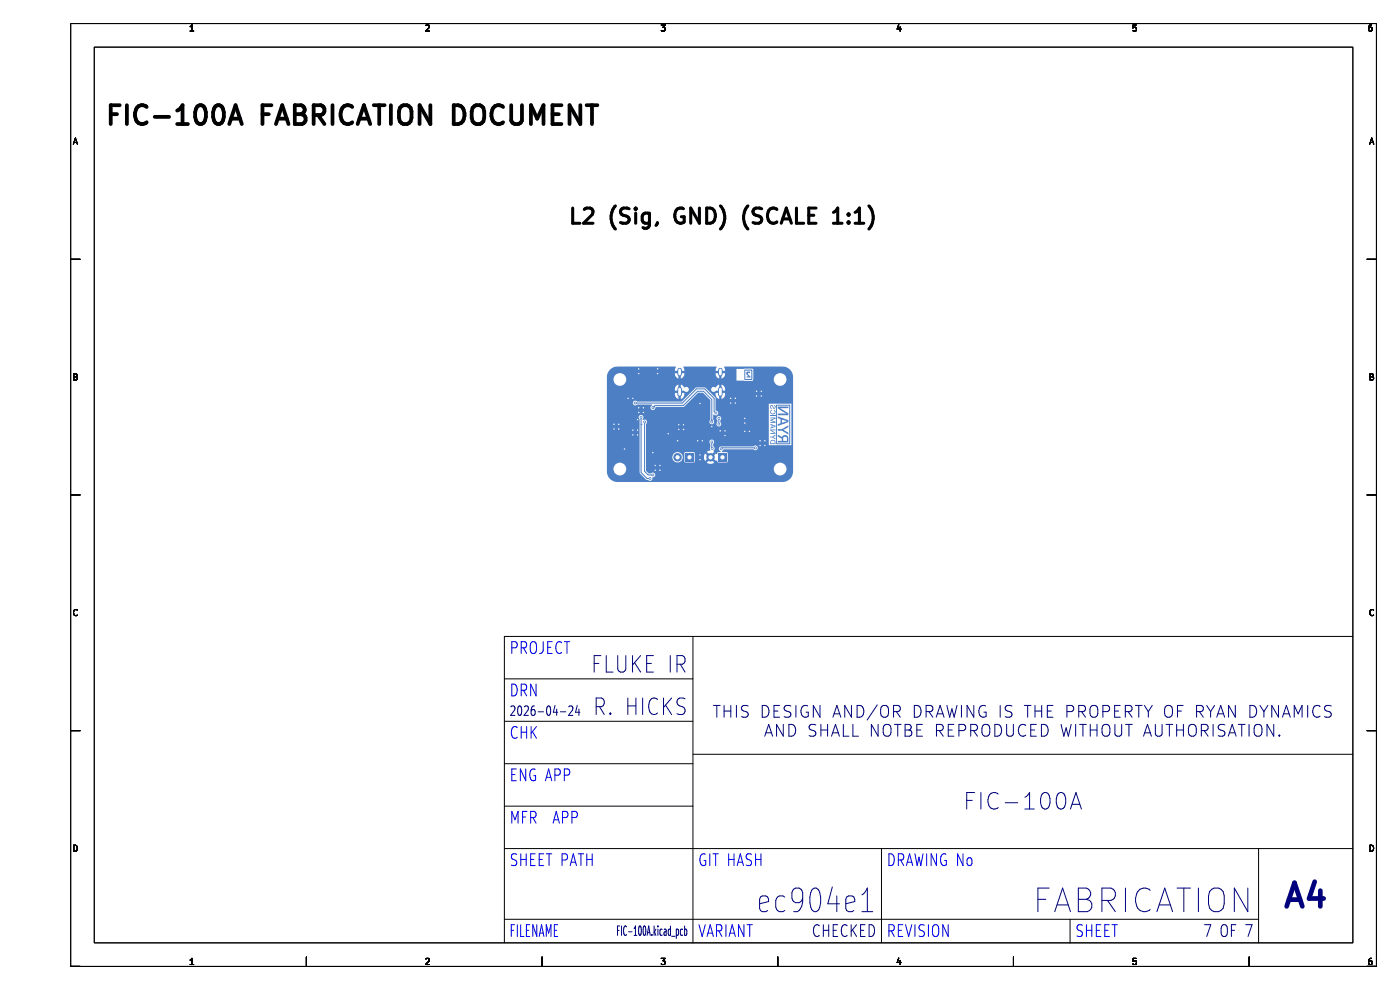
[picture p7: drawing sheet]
<svg xmlns="http://www.w3.org/2000/svg" width="297mm" height="210mm" viewBox="0 0 297 210" stroke-linecap="round" stroke-linejoin="round" font-family="sans-serif">
<g fill="#4d7fc4">
<path d="M163.4 91.1h1.1v.2h-.9l.9 .5v.2h-1.1v-.1h.9l-.9-.6z" fill-rule="evenodd"/>
<path d="M163.5 86h.4l.3 .5 .2-.2-.2-.4h.1l.2 .3v.4l-.4 .1-.4-.6-.2 .2 .2 .4h-.2l-.1-.4z" fill-rule="evenodd"/>
<path d="M165 92.2l.9 .5 .4-.4 .7 .1 .2 .5v1h-2.2v-.4h.9v-.4h.2v.4h.9l-.2-.8h-.4l-.3 .4h-.2l-.9-.5z" fill-rule="evenodd"/>
<path d="M163.4 89.9l1.1 .4v.2l-1.1 .4v-.2l1-.3-.6-.2v.4h-.1v-.4l-.3-.1z" fill-rule="evenodd"/>
<path d="M165 86.2h2.2v.4h-1.8l1.8 1.1v.4h-2.2v-.4l1.8 .1-1.8-1.2z" fill-rule="evenodd"/>
</g>
<path d="M164.7 86h2.8v8.1h-2.8z" fill="none" stroke="#4d7fc4" stroke-width=".21"/>
<g fill="#4d7fc4">
<path d="M163.5 93.4l.4-.1 .4 .1 .2 .8h-1.1v-.3h.1v.1h.9l-.1-.3-.2-.2h-.4l-.2 .4h-.1z" fill-rule="evenodd"/>
<path d="M165 91h.9l1.3-.8v.4l-1 .6 1 .6v.4l-1.3-.8h-.9z" fill-rule="evenodd"/>
<path d="M163.4 88.6h1.1v.2l-.9 .3 .9 .4v.2h-1.1v-.1h1l-1-.4v-.1l1-.4h-1z" fill-rule="evenodd"/>
<path d="M165 88.3l2.2 .8v.5l-2.2 .8v-.4l2-.6-1.1-.4v.7h-.3v-.8l-.6-.2z" fill-rule="evenodd"/>
<path d="M163.4 92.6h.4l.7-.4v.2l-.5 .3 .5 .3v.2l-.7-.4h-.4z" fill-rule="evenodd"/>
<path d="M163.4 88.1h1.1v.2h-1.1z" fill-rule="evenodd"/>
<path d="M163.5 87l.3-.1-.2 .6 .4 .2 .4-.2-.2-.6 .1 .1 .2 .3v.4l-.4 .2-.5-.1-.2-.3z" fill-rule="evenodd"/>
</g>
<path d="M159 79l-.3-.1-.2 .3 .6 .7h-.6" fill="none" stroke="#4d7fc4" stroke-width=".25"/>
<path d="M158 78.5h1.5v2h-1.5z" fill="none" stroke="#4d7fc4" stroke-width=".21"/>
<g fill="#4d7fc4">
<circle cx="165.5" cy="99.5" r="2.25"/>
<circle cx="131.5" cy="99.5" r="2.25"/>
<circle cx="131.5" cy="80.5" r="2.25"/>
</g>
<path d="M144.2 78.5v.8M152.8 78.5v.8M144.2 82.6v1.1M152.8 82.6v1.1" fill="none" stroke="#4d7fc4" stroke-width="1"/>
<g fill="#4d7fc4">
<circle cx="165.5" cy="80.5" r="2.25"/>
<circle cx="143.7" cy="97" r=".9"/>
<circle cx="150.7" cy="97" r=".9"/>
<circle cx="134.2" cy="92.3" r=".3"/>
<circle cx="160.5" cy="84" r=".3"/>
<circle cx="161.2" cy="93.5" r=".3"/>
<circle cx="135.5" cy="87.5" r=".3"/>
<circle cx="155" cy="84.5" r=".3"/>
<circle cx="139" cy="98.8" r=".3"/>
<circle cx="135.2" cy="91.3" r=".3"/>
<circle cx="161.5" cy="84" r=".3"/>
<circle cx="131.3" cy="90" r=".3"/>
<circle cx="153.8" cy="91.4" r=".3"/>
<circle cx="139" cy="99.7" r=".3"/>
<circle cx="145" cy="90.1" r=".3"/>
<circle cx="161.5" cy="83" r=".3"/>
<circle cx="159" cy="91.5" r=".3"/>
<circle cx="158" cy="89.8" r=".3"/>
<circle cx="135.5" cy="78.2" r=".3"/>
<circle cx="145" cy="91.1" r=".3"/>
<circle cx="162.3" cy="93.5" r=".3"/>
<circle cx="161.3" cy="94.5" r=".3"/>
<circle cx="134.2" cy="84.5" r=".3"/>
<circle cx="136.5" cy="87.5" r=".3"/>
<circle cx="156" cy="85.5" r=".3"/>
<circle cx="144" cy="90.1" r=".3"/>
<circle cx="140" cy="98.8" r=".3"/>
<circle cx="158" cy="91.5" r=".3"/>
<circle cx="130.2" cy="90" r=".3"/>
<circle cx="158" cy="88.7" r=".3"/>
<circle cx="149" cy="93.5" r=".3"/>
<circle cx="153.8" cy="92.4" r=".3"/>
<circle cx="135.5" cy="79.3" r=".3"/>
<circle cx="160.5" cy="83" r=".3"/>
<circle cx="132.5" cy="95.3" r=".3"/>
<circle cx="148.5" cy="96.5" r=".3"/>
<circle cx="133.2" cy="84.5" r=".3"/>
<circle cx="139.5" cy="78.2" r=".3"/>
<circle cx="136.5" cy="86.5" r=".3"/>
<circle cx="139.5" cy="79.3" r=".3"/>
<circle cx="135.5" cy="86.5" r=".3"/>
<circle cx="162.3" cy="94.5" r=".3"/>
<circle cx="135.2" cy="92.3" r=".3"/>
<circle cx="155" cy="85.5" r=".3"/>
<circle cx="131.2" cy="91" r=".3"/>
<circle cx="138.5" cy="96" r=".3"/>
<circle cx="143.8" cy="93.5" r=".3"/>
<circle cx="148.5" cy="97.5" r=".3"/>
<circle cx="134.3" cy="91.3" r=".3"/>
<circle cx="148" cy="93.5" r=".3"/>
<circle cx="148.5" cy="85.6" r=".3"/>
<circle cx="151" cy="90.5" r=".3"/>
<circle cx="144" cy="91.1" r=".3"/>
<circle cx="156" cy="84.5" r=".3"/>
<circle cx="135.2" cy="89" r=".3"/>
<circle cx="140" cy="99.7" r=".3"/>
<circle cx="130.2" cy="91" r=".3"/>
<circle cx="141.7" cy="92" r=".3"/>
<circle cx="152.8" cy="91.4" r=".3"/>
<circle cx="152.5" cy="90" r=".3"/>
<circle cx="152.5" cy="88.8" r=".3"/>
<circle cx="151" cy="93.7" r=".3"/>
<circle cx="151.1" cy="95.2" r=".3"/>
<circle cx="136" cy="88.5" r=".3"/>
<circle cx="137.9" cy="101.5" r=".3"/>
<circle cx="136.8" cy="89.5" r=".3"/>
<circle cx="138.5" cy="100.7" r=".3"/>
<circle cx="153" cy="95.2" r=".3"/>
<circle cx="160.2" cy="95" r=".3"/>
<circle cx="151.9" cy="87.6" r=".3"/>
<circle cx="134.8" cy="85.5" r=".3"/>
<circle cx="151" cy="89.5" r=".3"/>
<circle cx="138.5" cy="86.5" r=".3"/>
</g>
<g fill="#4d7fc4">
<path d="M145.4 96.1h1.8v1.8h-1.8z" fill-rule="evenodd"/>
<path d="M152.4 96.1h1.8v1.8h-1.8z" fill-rule="evenodd"/>
</g>
<path d="M134.8 85.5h10l3-3h1.7l2 2v2.8l.4 .3M136 90h.1M136 88.5v11.7l1.2 1.3h.7M136.7 89.5v10.5l.8 .7h1M138.5 86.5l.5-.5h6l3-3h1.2l1.8 1.7v4.8M151 93.7l.1 1.4M152.5 88.8v1.2M160.3 95h-7.1l-.2 .2" fill="none" stroke="#4d7fc4" stroke-width=".21"/>
<g fill="#4d7fc4">
<path d="M150.9 88.9h.2l.2 .5h-.6z" fill-rule="evenodd"/>
<path d="M138.3 86.2l.5-.2 .2 .2-.3 .5z" fill-rule="evenodd"/>
<path d="M129.5 78.3l.7-.4 .8-.1h12.3l.1 .1-.2 .8h.7v.5h-.7l.1 .6 .6 .5v-.8l.2 .1 .3-.1v.8a1.01 1.01 0 0 0 .8-1.1h-.7v-.5h.7l-.2-.8 .1-.1h6.8l.1 .1-.2 .8h.7v.5h-.7l.1 .6 .7 .5v-.8l.2 .1 .3-.1v.8a1.01 1.01 0 0 0 .7-1.1h-.7v-.5h.7v-.4h2.5v2.5h3.2h.3v-.3v-2.2h-6l-.2-.5h12.7a2.25 2.25 0 0 1 1.9 2.2v20.3a2.25 2.25 0 0 1-2.2 1.9h-35.3a2.25 2.25 0 0 1-1.9-2.2v-11.6h6.7l.2 .6v11.3l1.4 1.4 .4 .1a.55 .55 0 0 0 .7 .1 .55 .55 0 0 0 .2-.6 .53 .53 0 0 0 .6-.8 .53 .53 0 0 0-1-.1h-.4l-.5-.6-.1-2.9h5.6a1.1 1.1 0 0 0 1.6 1.1 1.1 1.1 0 0 0 .1-1.9h.9v1.8l.1 .2h2l.1-1.2h1.9l.3 .9 .7-.7 .3 .3-.7 .8a1.38 1.38 0 0 0 1.6 0l-.7-.8 .4-.3 .7 .7 .2-.1 .2 .4 2-.1 .1-2-1.2-.1v-.2l.4-.4h6.3a.51 .51 0 0 0 .7 0 .51 .51 0 0 0-.1-.7 .51 .51 0 0 0-.7 .1h-6.7a.56 .56 0 0 0-.6 .4 .56 .56 0 0 0 .4 .7l-.6 .1-.1 .4-.3-.1-.7 .7-.4-.3 .7-.8-.1-.2a.58 .58 0 0 0-.1-1v-.2h16.6v-8.8h-4.8v8.8h-11.8v-.3a.52 .52 0 0 0 0-.7 .52 .52 0 0 0-.8 .1 .52 .52 0 0 0 .2 .7v1.4l-.8 .2 .7 .8-.3 .3-.7-.7-.3 .7h-1.9l-.1-1h-1.9l-.2 .2h-.9a1.1 1.1 0 0 0-1.7 .8h-5.6v-6.9a.59 .59 0 0 0 .1-.8 .59 .59 0 0 0-.8-.2 .53 .53 0 0 0 0-.9 .53 .53 0 0 0-.8 .3h-6.7v-3h5.4v.2a.54 .54 0 0 0 .5 .4 .54 .54 0 0 0 .5-.2h3l.1 .2a.52 .52 0 0 0-.2 .7 .52 .52 0 0 0 .6 .3 .52 .52 0 0 0 .4-.6l6-.1 3-3h1l1.6 1.6v4l-.1 .3a.53 .53 0 0 0 .2 .7 .53 .53 0 0 0 .7-.2 .53 .53 0 0 0-.2-.7v-.3h.7l.2 .9a.52 .52 0 0 0 0 .8 .52 .52 0 0 0 .8-.1 .52 .52 0 0 0-.2-.8v-.3a.5 .5 0 0 0-.1-.9 .5 .5 0 0 0-.7 .4h-.7l.1-.8a.56 .56 0 0 0 .9 0 .56 .56 0 0 0-.5-.8v-2.7l-1.8-1.9h.9a.57 .57 0 0 0 .4 .6 .57 .57 0 0 0 .6-.2h.6v.5h-.7v.4a1 1 0 0 0 .8 .8v-.8l.2 .2 .3-.2v.8a1.06 1.06 0 0 0 .7-1.2h-.7v-.5h.7l-.1-.8-.4-.4-.2-.1v.8l-.2-.1-.3 .1v-.8l-.9 .6a.53 .53 0 0 0-.8 .3h-.9l-.5-.3h-1.9l-3 3h-9.5a.5 .5 0 0 0-.5-.2 .5 .5 0 0 0-.4 .4h-5.4v-2.9h14.4v.4h.7v.5h-.7v.4a1 1 0 0 0 .7 .8v-.8l.2 .2 .3-.2 .1 .8a1.07 1.07 0 0 0 .7-1.2h-.7v-.5h.6a.55 .55 0 0 0 .8 .1 .55 .55 0 0 0 .1-.8 .55 .55 0 0 0-.8 0l-.8-.6v.8l-.2-.1-.3 .1v-.8l-.5 .3-.2 .6h-14.4v-2.8l.2-.8z" fill-rule="evenodd"/>
</g>
<g fill="#fff">
<circle cx="134.2" cy="92.3" r=".15"/>
<circle cx="160.5" cy="84" r=".15"/>
<circle cx="161.2" cy="93.5" r=".15"/>
<circle cx="135.5" cy="87.5" r=".15"/>
<circle cx="155" cy="84.5" r=".15"/>
<circle cx="139" cy="98.8" r=".15"/>
<circle cx="135.3" cy="91.2" r=".15"/>
<circle cx="161.5" cy="84" r=".15"/>
<circle cx="131.2" cy="90" r=".15"/>
<circle cx="153.8" cy="91.4" r=".15"/>
<circle cx="139" cy="99.7" r=".15"/>
<circle cx="145" cy="90.1" r=".15"/>
<circle cx="161.5" cy="83" r=".15"/>
<circle cx="159" cy="91.5" r=".15"/>
<circle cx="158" cy="89.8" r=".15"/>
<circle cx="135.5" cy="78.2" r=".15"/>
<circle cx="145" cy="91.1" r=".15"/>
<circle cx="162.3" cy="93.5" r=".15"/>
<circle cx="161.2" cy="94.5" r=".15"/>
<circle cx="134.3" cy="84.5" r=".15"/>
<circle cx="136.5" cy="87.5" r=".15"/>
<circle cx="156" cy="85.5" r=".15"/>
<circle cx="144" cy="90.1" r=".15"/>
<circle cx="140" cy="98.8" r=".15"/>
<circle cx="158" cy="91.5" r=".15"/>
<circle cx="130.2" cy="90" r=".15"/>
<circle cx="158" cy="88.7" r=".15"/>
<circle cx="149" cy="93.5" r=".15"/>
<circle cx="153.8" cy="92.4" r=".15"/>
<circle cx="135.5" cy="79.2" r=".15"/>
<circle cx="160.5" cy="83" r=".15"/>
<circle cx="132.5" cy="95.3" r=".15"/>
<circle cx="148.5" cy="96.5" r=".15"/>
<circle cx="133.2" cy="84.5" r=".15"/>
<circle cx="139.5" cy="78.2" r=".15"/>
<circle cx="136.5" cy="86.5" r=".15"/>
<circle cx="139.5" cy="79.2" r=".15"/>
<circle cx="135.5" cy="86.5" r=".15"/>
<circle cx="162.3" cy="94.5" r=".15"/>
<circle cx="135.3" cy="92.3" r=".15"/>
<circle cx="155" cy="85.5" r=".15"/>
<circle cx="131.2" cy="91" r=".15"/>
<circle cx="138.5" cy="96" r=".15"/>
<circle cx="143.8" cy="93.5" r=".15"/>
<circle cx="148.5" cy="97.5" r=".15"/>
<circle cx="134.2" cy="91.2" r=".15"/>
<circle cx="148" cy="93.5" r=".15"/>
<circle cx="148.5" cy="85.6" r=".15"/>
<circle cx="151" cy="90.5" r=".15"/>
<circle cx="144" cy="91.1" r=".15"/>
<circle cx="156" cy="84.5" r=".15"/>
<circle cx="135.3" cy="89" r=".15"/>
<circle cx="140" cy="99.7" r=".15"/>
<circle cx="130.2" cy="91" r=".15"/>
<circle cx="141.7" cy="92" r=".15"/>
<circle cx="152.8" cy="91.4" r=".15"/>
<circle cx="152.5" cy="90" r=".15"/>
<circle cx="152.5" cy="88.8" r=".15"/>
<circle cx="151" cy="93.7" r=".15"/>
<circle cx="151.1" cy="95.2" r=".15"/>
<circle cx="136" cy="88.5" r=".15"/>
<circle cx="137.9" cy="101.5" r=".15"/>
<circle cx="136.7" cy="89.5" r=".15"/>
<circle cx="138.5" cy="100.7" r=".15"/>
<circle cx="153" cy="95.2" r=".15"/>
<circle cx="160.2" cy="95" r=".15"/>
<circle cx="151.9" cy="87.6" r=".15"/>
<circle cx="134.8" cy="85.5" r=".15"/>
<circle cx="151" cy="89.5" r=".15"/>
<circle cx="138.5" cy="86.5" r=".15"/>
<circle cx="165.5" cy="99.5" r="1.35"/>
<circle cx="131.5" cy="99.5" r="1.35"/>
<circle cx="131.5" cy="80.5" r="1.35"/>
<circle cx="151.4" cy="82.6" r=".33"/>
<circle cx="145.6" cy="82.6" r=".33"/>
</g>
<path d="M144.2 78.5v.8M152.8 78.5v.8M144.2 82.6v1.1M152.8 82.6v1.1" fill="none" stroke="#fff" stroke-width=".6"/>
<g fill="#fff">
<circle cx="165.5" cy="80.5" r="1.35"/>
<circle cx="146.3" cy="97" r=".45"/>
<circle cx="143.7" cy="97" r=".45"/>
<circle cx="153.3" cy="97" r=".45"/>
<circle cx="150.7" cy="97" r=".45"/>
</g>
<g fill="none" stroke="#000" stroke-width=".8">
<path d="M23.5 24.2h1.3M25.4 22.3h-1.9v4M26.9 22.3v4M31.1 22.7a1.49 1.49 0 0 0-1.7-.2 1.49 1.49 0 0 0-.8 1.5 1.7 1.7 0 0 0 .5 1.8 1.7 1.7 0 0 0 1.8 .3l.2-.2M32.8 24.8h3.1M37.6 26.3h2.3M37.6 23.5l.4-.2 .7-1v4M42 22.5a.95 .95 0 0 1 1.5 .6 3.1 3.1 0 0 1-.4 3 .95 .95 0 0 1-1.5-.5 3.1 3.1 0 0 1 .4-3.1zM45.8 22.5a.95 .95 0 0 1 1.5 .6 3.1 3.1 0 0 1-.4 3 .95 .95 0 0 1-1.5-.5 3.1 3.1 0 0 1 .4-3.1zM48.6 26.3l1.4-4 1.3 4M49 25.2h1.9M55.7 24.2h1.3"/>
<path d="M57.6 22.3h-1.9v4M58.5 26.3l1.4-4 1.3 4M58.9 25.2h1.9M62.5 24.2h1.4M62.5 22.3h1.4a.97 .97 0 0 1 .8 1 .97 .97 0 0 1-.8 .9 1.06 1.06 0 0 1 1 1 1.06 1.06 0 0 1-.8 1.1h-1.6zM66.5 24.4h1.6a1.09 1.09 0 0 0 .8-1 1.09 1.09 0 0 0-.8-1.1h-1.6v4M67.5 24.4l1.3 1.9M70.5 22.3v4M74.7 22.7a1.49 1.49 0 0 0-1.7-.2 1.49 1.49 0 0 0-.7 1.5 1.7 1.7 0 0 0 .4 1.8 1.7 1.7 0 0 0 1.8 .3l.2-.2M75.9 26.3l1.3-4 1.3 4M76.3 25.2h1.9M79.3 22.3h2.3"/>
<path d="M80.4 22.3v4M82.9 22.3v4M84.8 22.9a1.34 1.34 0 0 1 1.6-.6 1.34 1.34 0 0 1 .9 1.3v1.4a1.33 1.33 0 0 1-1.3 1.4 1.33 1.33 0 0 1-1.4-1.4v-1.4zM91.3 22.3v4l-2.3-4v4M96.3 22.3h.9a2.18 2.18 0 0 1 1 3.4l-.4 .4-.6 .2h-.9zM100.3 22.9a1.34 1.34 0 0 1 1.5-.6 1.34 1.34 0 0 1 .9 1.3v1.4a1.33 1.33 0 0 1-1.3 1.4 1.33 1.33 0 0 1-1.3-1.4v-1.4zM106.7 22.7a1.49 1.49 0 0 0-1.7-.2 1.49 1.49 0 0 0-.7 1.5 1.69 1.69 0 0 0 .4 1.8 1.69 1.69 0 0 0 1.8 .3l.2-.2M108.4 22.3v3.3l.4 .5 .4 .2h.8l.3-.2 .4-.5v-3.3M112.6 26.3v-4l1.4 2.9 1.3-2.9v4M117.2 24.2h1.3M119.1 22.3h-1.9v4h1.9M123.1 22.3v4l-2.3-4v4"/>
<path d="M124.4 22.3h2.3M125.6 22.3v4"/>
</g>
<g fill="none" stroke="#000" stroke-width=".65">
<path d="M121.5 44.1v3.3h1.5M124 44.4l.4-.3h.8a.88 .88 0 0 1 .4 1.4l-1.8 1.9h2M130.6 43.7a3.7 3.7 0 0 0 0 4.9M133.5 44.3l-1.3-.2a.78 .78 0 0 0-.6 .8 .78 .78 0 0 0 .6 .8 1.18 1.18 0 0 1 1.3 .7 .82 .82 0 0 1-.6 1l-1.3-.2M134.9 44.1v.3M134.9 45.2v2.2M134.9 44.1l-.2 .2 .2 .1M134.9 44.1l.1 .2-.1 .1M137.8 45.4l-.9-.2-.4 .2-.3 .4v.9l.3 .5 .4 .2 .9-.2M137.8 45.2v2.6a.88 .88 0 0 1-1.4 .5M139.5 47.2l-.3 .6M145 44.3a1.24 1.24 0 0 0-1.3 0 1.24 1.24 0 0 0-.5 1.2 1.37 1.37 0 0 0 .3 1.5 1.37 1.37 0 0 0 1.5 .2l.2-.1v-1.1h-.7"/>
<path d="M148.4 44.1v3.3l-1.9-3.3v3.3M149.9 44.1h.8a1.74 1.74 0 0 1 1.1 1.6 1.74 1.74 0 0 1-1.1 1.7h-.8zM152.8 43.7a3.7 3.7 0 0 1 0 4.9M158.7 43.7a3.7 3.7 0 0 0 0 4.9M161.6 44.3l-1.2-.2a.78 .78 0 0 0-.7 .8 .78 .78 0 0 0 .7 .8 1.18 1.18 0 0 1 1.2 .7 .82 .82 0 0 1-.6 1l-1.3-.2M164.8 44.4a1.2 1.2 0 0 0-1.4-.1 1.2 1.2 0 0 0-.6 1.2 1.37 1.37 0 0 0 .4 1.5 1.37 1.37 0 0 0 1.5 .2l.1-.1M165.7 47.4l1.1-3.3 1.1 3.3M166 46.4h1.6M169 44.1v3.3h1.5M171.6 45.7h1M173.1 44.1h-1.5v3.3h1.5M176.8 47.4h1.8"/>
<path d="M176.8 45.1l.3-.2 .6-.8v3.3M180 47.1l.2 .1-.2 .2M180 47.1l-.1 .1 .1 .2M180 45.4v.3M180 47.1v.3M180 45.4l.2 .1-.2 .2M180 45.4l-.1 .1 .1 .2M181.4 47.4h1.8M181.4 45.1l.6-.5 .3-.5v3.3M184.3 43.7a3.7 3.7 0 0 1 0 4.9"/>
</g>
<g fill="none" stroke="#000" stroke-width=".21">
<path d="M15 5h277v200h-277zM20 10h267v190h-267zM40.3 6.6h.8M40.3 5.7l.4-.4v1.3M90.3 5.4l.5-.1 .3 .4-.8 .9h.8M140.3 5.3h.8l-.4 .5 .3 .1v.6l-.2 .1-.5-.1M190.7 5.2l-.4 1h.9M191 5.7v.9M241 5.3h-.6l-.1 .6h.7v.6l-.2 .1-.5-.1M291 5.3l-.4 .1-.2 .2-.1 .7 .3 .3 .4-.1v-.6l-.4-.1-.3 .2M15.6 30.6l.4-1.3 .4 1.3M15.7 30.2h.6"/>
<path d="M290.6 30.6l.4-1.3 .4 1.3M290.7 30.2h.6M15 55h2M290 55h2M15.7 79.3h.4l.2 .2-.2 .4 .2 .1 .1 .3-.2 .3h-.5zM15.7 79.9h.4M290.7 79.3h.4l.2 .2-.2 .4 .2 .1 .1 .3-.2 .3h-.5zM290.7 79.9h.4M15 105h2M290 105h2M16.4 129.4a.58 .58 0 0 0-.8 .5 .58 .58 0 0 0 .8 .6M147 135v65"/>
<path d="M287 135h-180v65M291.4 129.4a.58 .58 0 0 0-.8 .5 .58 .58 0 0 0 .8 .6M15 155h2M107 153h40M107 144h40M290 155h2M15.7 179.3a.66 .66 0 0 1 .7 .6 .66 .66 0 0 1-.7 .7zM107 162h40M107 171h40M147 160h140M290.7 179.3a.66 .66 0 0 1 .7 .6 .66 .66 0 0 1-.7 .7zM107 180h180"/>
<path d="M107 195h160M187 180v20M227 195v5M267 180v20M15 205h2M40.3 203.7l.4-.4v1.3M40.3 204.6h.8M65 203v2M90.3 203.4l.5-.1 .3 .4-.8 .9h.8M115 203v2M140.3 203.3h.8l-.4 .5 .3 .1v.6l-.2 .1-.5-.1M165 203v2"/>
<path d="M190.7 203.2l-.4 1h.9M191 203.7v.9M215 203v2M241 203.3h-.6l-.1 .6h.7v.6l-.2 .1-.5-.1M265 203v2M290 205h2M291 203.3l-.4 .1-.2 .2-.1 .8 .3 .2 .4-.1v-.6l-.4-.1-.3 .2"/>
</g>
<g fill="none" stroke="#00007f" stroke-width=".21">
<path d="M127.5 139.1h-1.5v3.5M128.6 139.1v3.5h1.4M131 139.1v2.8l.3 .5 .3 .2h.6l.4-.4 .2-.3v-2.8M134.2 139.1v3.5M135.9 139.1l-1.7 2M138.6 139.1h-1.4v3.5h1.4M142.2 139.1v3.5M108.4 149.9l.2-.1h.4l.2 .1v.4l-.9 1.5h.9M110 149.8h.3a1.52 1.52 0 0 1 0 2h-.1a1.64 1.64 0 0 1-.2-2zM111.2 149.9l.3-.1h.3l.3 .5-.9 1.5h.9M113.4 149.8h-.4a1.92 1.92 0 0 0-.2 1.9h.6l.1-.8-.3-.4h-.2l-.3 .4M114.2 151h1.1"/>
<path d="M116.2 149.8h.3a1.52 1.52 0 0 1 0 2h-.2a1.64 1.64 0 0 1-.1-2zM117.7 149.7l-.3 1.4h.9M118.1 150.4v1.4M118.9 151h1.1M120.7 149.9l.2-.1h.3l.3 .5-.9 1.5h.9M122.5 149.7l-.4 1.4h.9M122.8 150.4v1.4M126 140.7h1M126.5 149.9h1.1a1 1 0 0 0 .6-.9 1 1 0 0 0-.6-.9h-1.1v3.5M127.2 149.9l1 1.7M129.5 151.2l.1 .2-.1 .2M129.5 151.2l-.2 .2 .2 .2"/>
<path d="M129.5 151.2v.4M133.2 148.1v3.5M133.2 149.7h1.7M134.6 140.6l1.3 2M134.9 148.1v3.5M136.3 148.1v3.5M137.2 140.7h1M139.5 148.4a.98 .98 0 0 0-1-.3 .98 .98 0 0 0-.7 .8 1.95 1.95 0 0 0 .8 2.7l.9-.4M140.8 148.1v3.5M141.2 149.6l1.3 2M142.5 148.1l-1.7 2M143.6 140.9h1.2a1 1 0 0 0 .6-.9 1 1 0 0 0-.6-.9h-1.2v3.5"/>
<path d="M144.3 140.9l1 1.7M145.3 148.2l-1.1-.1a.88 .88 0 0 0-.6 .8 .88 .88 0 0 0 .6 .8 1.07 1.07 0 0 1 1.1 1.2l-.3 .5-.2 .2-1.2-.2M151.3 149.6h1.5M152.1 149.6v2.5M153.6 149.6v2.5M153.6 150.8h1.4M155 149.6v2.5M156.2 149.6v2.5M158.7 149.8l-.9-.2a.61 .61 0 0 0-.5 .6 .61 .61 0 0 0 .5 .6 .91 .91 0 0 1 .9 .6 .64 .64 0 0 1-.4 .7l-1-.1M161.7 149.6a1.32 1.32 0 0 1 1.4 .9 1.32 1.32 0 0 1-.4 1.5l-1 .1zM162.2 156.2l.9-2.5 .8 2.5M162.5 155.5h1.2"/>
<path d="M164.2 150.8h.8M165.4 149.6h-1.2v2.5h1.2M166.2 153.7v2.5l-1.5-2.5v2.5M167.4 153.7a1.32 1.32 0 0 1 1.4 .8 1.32 1.32 0 0 1-.5 1.5l-.9 .2zM167.8 149.8l-1-.2a.61 .61 0 0 0-.5 .6 .61 .61 0 0 0 .5 .6 .92 .92 0 0 1 1 .6 .64 .64 0 0 1-.5 .7l-1-.1M168.8 149.6v2.5M171.3 149.8a1.03 1.03 0 0 0-1.1 .1 1.03 1.03 0 0 0-.3 1.2 .94 .94 0 0 0 .5 .9 .94 .94 0 0 0 1.1-.1v-.8h-.5M173.1 153.8l-1-.1a.61 .61 0 0 0-.5 .6 .61 .61 0 0 0 .5 .6 .92 .92 0 0 1 1 .6 .64 .64 0 0 1-.5 .7l-1-.2M174 149.6v2.5l-1.5-2.5v2.5M174.1 153.7v2.5M174.1 154.9h1.5M175.6 153.7v2.5"/>
<path d="M176.4 156.2l.8-2.5 .9 2.5M176.6 155.5h1.2M176.7 152.1l.8-2.5 .9 2.5M176.9 151.4h1.2M178.9 153.7v2.5h1.2M180.6 149.6v2.5l-1.4-2.5v2.5M180.9 153.7v2.5h1.2M181.8 149.6a1.32 1.32 0 0 1 1.4 .9 1.32 1.32 0 0 1-.4 1.5l-1 .1zM186.1 149.5l-2.1 3.2M186.3 153.7v2.5l-1.4-2.5v2.5M187.2 149.8a.83 .83 0 0 1 .9-.1 .83 .83 0 0 1 .4 .8v.8a.83 .83 0 0 1-.8 .9 .83 .83 0 0 1-.9-.9v-.8zM187.5 154a.84 .84 0 0 1 .9-.3 .84 .84 0 0 1 .6 .8v.8a.83 .83 0 0 1-.8 .9 .83 .83 0 0 1-.8-.9z"/>
<path d="M189.6 151h.9a.68 .68 0 0 0 .5-.7 .68 .68 0 0 0-.5-.7h-.9v2.5M189.7 153.7h1.5M190.2 151l.8 1.1M190.5 153.7v2.5M192 153.7h.8a.61 .61 0 0 1 .5 .6 .61 .61 0 0 1-.5 .6 .67 .67 0 0 1 .7 .6 .67 .67 0 0 1-.5 .7h-1zM192 154.9h.8M194 149.6a1.32 1.32 0 0 1 1.4 .9 1.32 1.32 0 0 1-.5 1.5l-.9 .1zM194.5 154.9h.8M195.7 153.7h-1.2v2.5h1.2M196.5 151h.9a.68 .68 0 0 0 .5-.7 .68 .68 0 0 0-.5-.7h-.9v2.5M197.1 151l.8 1.1M198.6 152.1l.8-2.5 .9 2.5"/>
<path d="M198.7 155h.9a.68 .68 0 0 0 .5-.7 .68 .68 0 0 0-.5-.6h-.9v2.5M198.8 151.4h1.2M199.3 155l.8 1.2M200.9 149.6l.6 2.5 .4-1.7 .5 1.7 .6-2.5M201.2 154.9h.8M202.4 153.7h-1.2v2.5h1.2M203.4 155h1a.68 .68 0 0 0 .5-.7 .68 .68 0 0 0-.5-.6h-1v2.5M204 149.6v2.5M205.9 155h1a.68 .68 0 0 0 .5-.7 .68 .68 0 0 0-.5-.6h-1v2.5M206.5 155l.9 1.2M206.6 149.6v2.5l-1.4-2.5v2.5M208.4 154a.84 .84 0 0 1 1-.3 .84 .84 0 0 1 .6 .8v.8a.83 .83 0 0 1-.9 .9 .83 .83 0 0 1-.8-.9z"/>
<path d="M209.1 149.8a1.03 1.03 0 0 0-1.2 .1 1.03 1.03 0 0 0-.2 1.2 .94 .94 0 0 0 .4 .9 .94 .94 0 0 0 1.1-.1v-.8h-.5M211 153.7a1.32 1.32 0 0 1 1.5 .8 1.32 1.32 0 0 1-.5 1.5l-1 .2zM212.2 149.6v2.5M213.6 153.7v2l.4 .5h.5l.5-.5v-2M214.7 149.8l-1-.2a.61 .61 0 0 0-.5 .6 .61 .61 0 0 0 .5 .6 .92 .92 0 0 1 1 .6 .64 .64 0 0 1-.5 .7l-.9-.1M217.3 149.6h1.4M217.6 153.9a1 1 0 0 0-1.2 0 1 1 0 0 0-.3 1.2 .94 .94 0 0 0 .4 1 .94 .94 0 0 0 1.1-.2M218 149.6v2.5M218.7 154.9h.8M219.6 150.8h1.4M219.6 149.6v2.5M219.9 153.7h-1.2v2.5h1.2"/>
<path d="M220.9 153.7a1.32 1.32 0 0 1 1.5 .8 1.32 1.32 0 0 1-.5 1.5l-1 .2zM221 149.6v2.5M222.2 150.8h.8M223.4 149.6h-1.2v2.5h1.2M225.1 153.7l.6 2.5 .5-1.8 .4 1.8 .6-2.5M226.3 151h1a.68 .68 0 0 0 .5-.7 .68 .68 0 0 0-.5-.7h-1v2.5M228.2 153.7v2.5M228.8 151h1a.68 .68 0 0 0 .5-.7 .68 .68 0 0 0-.5-.7h-1v2.5M229 153.7h1.5M229.4 151l.9 1.1M229.7 153.7v2.5M231.3 154.9h1.4"/>
<path d="M231.3 153.7v2.5M231.6 149.8a.83 .83 0 0 1 .9-.1 .83 .83 0 0 1 .4 .8v.8a.83 .83 0 0 1-.8 .9 .83 .83 0 0 1-.9-.9v-.8zM232.7 153.7v2.5M233.9 154a.84 .84 0 0 1 1-.3 .84 .84 0 0 1 .6 .8v.8a.83 .83 0 0 1-.9 .9 .83 .83 0 0 1-.8-.9zM234 151h.9a.68 .68 0 0 0 .5-.7 .68 .68 0 0 0-.5-.7h-.9v2.5M236.5 150.8h.8M236.5 153.7v2l.5 .5 .7-.2 .3-.3v-2M237.7 149.6h-1.2v2.5h1.2M238.7 151h1a.68 .68 0 0 0 .5-.7 .68 .68 0 0 0-.5-.7h-1v2.5M238.8 153.7h1.4M239.3 151l.9 1.1M239.5 153.7v2.5"/>
<path d="M240.9 149.6h1.4M241.6 149.6v2.5M242.6 156.2l.8-2.5 .9 2.5M242.8 149.6l.8 1.4M242.8 155.5h1.2M243.6 151v1.1M244.4 149.6l-.8 1.4M245.1 153.7v2l.5 .5 .7-.2 .2-.3v-2M247.4 153.7h1.4M247.4 149.8a.83 .83 0 0 1 .9-.1 .83 .83 0 0 1 .4 .8v.8a.83 .83 0 0 1-.8 .9 .83 .83 0 0 1-.8-.9v-.8zM248.1 153.7v2.5M249.6 154.9h1.4"/>
<path d="M249.6 153.7v2.5M249.8 150.8h.8M251 149.6h-1.2v2.5M251 153.7v2.5M252.2 154a.84 .84 0 0 1 1-.3 .84 .84 0 0 1 .6 .8v.8a.83 .83 0 0 1-.8 .9 .83 .83 0 0 1-.9-.9zM253.8 151h1a.68 .68 0 0 0 .5-.7 .68 .68 0 0 0-.5-.7h-1v2.5M254.4 151l.9 1.1M254.9 155h.9a.68 .68 0 0 0 .5-.7 .68 .68 0 0 0-.5-.6h-.9v2.5M255.5 155l.8 1.2M256 149.6l.8 1.4M256.8 151v1.1M257.4 153.7v2.5"/>
<path d="M257.7 149.6l-.9 1.4M258.1 152.1l.9-2.5 .8 2.5M258.4 151.4h1.2M259.9 153.8l-1-.1a.61 .61 0 0 0-.5 .6 .61 .61 0 0 0 .5 .6 .92 .92 0 0 1 1 .6 .63 .63 0 0 1-.5 .7l-1-.2M260.6 156.2l.8-2.5 .8 2.5M260.8 155.5h1.2M262.1 149.6v2.5l-1.5-2.5v2.5M262.7 153.7h1.4M263.4 153.7v2.5M265 153.7v2.5M265.2 149.6a1.32 1.32 0 0 1 1.4 .9 1.32 1.32 0 0 1-.5 1.5l-.9 .1zM266.2 154a.84 .84 0 0 1 .9-.3 .84 .84 0 0 1 .6 .8v.8a.83 .83 0 0 1-.8 .9 .83 .83 0 0 1-.9-.9z"/>
<path d="M267.3 149.6l.8 1.4M268.1 151v1.1M269 149.6l-.9 1.4M270.2 153.7v2.5l-1.4-2.5v2.5M271.2 149.6v2.5l-1.4-2.5v2.5M271.4 155.9l.1 .1-.1 .2M271.4 155.9l-.1 .1 .1 .2M271.4 155.9v.3M272.1 152.1l.8-2.5 .8 2.5M272.3 151.4h1.2M274.6 152.1v-2.5l.8 1.8 .8-1.8v2.5M277.4 149.6v2.5"/>
<path d="M280 149.9a1 1 0 0 0-1.2 0 1 1 0 0 0-.3 1.2 .94 .94 0 0 0 .5 .9 .94 .94 0 0 0 1-.1M282.4 149.8l-.9-.2a.61 .61 0 0 0-.5 .6 .61 .61 0 0 0 .5 .6 .92 .92 0 0 1 .9 .6 .64 .64 0 0 1-.5 .7l-.9-.1M205.1 169.8h1.2M206.8 168.1h-1.7v3.5M208.1 168.1v3.5M211.8 168.5a1.3 1.3 0 0 0-1.5-.2 1.3 1.3 0 0 0-.7 1.3 1.48 1.48 0 0 0 .4 1.6 1.48 1.48 0 0 0 1.6 .3l.2-.2M213.3 170.3h2.6M217.4 171.6h2M217.4 169.1l.7-.5 .3-.5v3.5M221.1 168.5a.84 .84 0 0 1 .8-.4 .84 .84 0 0 1 .7 .7 2.06 2.06 0 0 1-.7 2.8 .89 .89 0 0 1-1-.6 2.99 2.99 0 0 1 .2-2.5zM224.6 168.3a.83 .83 0 0 1 1.3 .5 2.06 2.06 0 0 1-.6 2.8 .89 .89 0 0 1-1-.6 2.72 2.72 0 0 1 .3-2.7zM227.1 171.6l1.2-3.5 1.1 3.5"/>
<path d="M227.4 170.6h1.7M131 197.4h.3M131.5 196.4h-.5v2M131.9 196.4v2M132.9 196.6l-.2-.2a1.37 1.37 0 0 0-.2 1.9l.2 .1 .2-.2M133.3 197.7h.8M134.5 198.4h.6M134.5 197l.3-.6v2M135.6 196.5l.1-.1a1.6 1.6 0 0 1 0 2 2.3 2.3 0 0 1-.1-1.9zM136.6 196.5l.1-.1a1.6 1.6 0 0 1 0 2 2.3 2.3 0 0 1-.1-1.9zM137.3 198.4l.3-2 .4 2M137.4 197.9h.5"/>
<path d="M138.3 198.2v.2M138.8 196.4v2M138.9 197.7l.2 .7M139.1 197.1l-.3 .8M139.6 196.4v.2M139.6 197.1v1.3M140.5 197.2l-.3-.1-.2 .4 .1 .8h.4M140.9 197.2h.4v1.2M141.3 197.6a.43 .43 0 0 0-.4 .3 .43 .43 0 0 0 .3 .5l.1-.1M142.2 197.2l-.2-.1-.2 .4 .1 .8h.3M142.2 196.4v2M142.5 198.6h.7"/>
<path d="M143.5 197.2l.3-.1 .2 .4-.1 .8h-.4M143.5 197.1v2M144.8 197.2l-.3-.1-.2 .4 .1 .8h.4M145.2 197.2l.3-.1 .2 .4-.1 .8h-.4M145.2 196.4v2M161.1 191.7l1.9-.5-.1-.9-.4-.2h-.8l-.4 .2-.2 .5v1.9l.2 .4 .4 .3h.8l.4-.3M166.5 190.3l-.4-.2h-.8l-.3 .2-.4 .7v1.4l.4 .7 .3 .3h.8l.4-.3M170.3 190.5l-.4 .7-.4 .3h-.7l-.4-.3a2.06 2.06 0 0 1 0-2.6l.4-.2h.7l.6 .5a4.9 4.9 0 0 1-.6 4.2l-.4 .3h-.7M172.4 188.6a.9 .9 0 0 1 1-.1 .9 .9 0 0 1 .5 .8 4.7 4.7 0 0 1-.4 3.8 .9 .9 0 0 1-1 .2 .9 .9 0 0 1-.5-.9 4.7 4.7 0 0 1 .4-3.8zM173.8 196.4a.64 .64 0 0 0-.7-.2 .64 .64 0 0 0-.4 .6l-.1 .8a.94 .94 0 0 0 .8 1.1l.4-.3M174.7 196.2v2.5M174.7 197.3h1.1"/>
<path d="M175.8 196.2v2.5M176.6 188.1l-1 3.6h2.5M176.8 197.3h.6M177.5 190.1v3.3M177.7 196.2h-.9v2.5h.9M179.4 191.7l1.9-.5-.2-.9-.3-.2h-.8l-.4 .2-.2 .5v1.9l.2 .4 .4 .3h.8l.3-.3M179.7 196.4a.64 .64 0 0 0-.7-.2 .64 .64 0 0 0-.4 .6l-.1 .8a.94 .94 0 0 0 .8 1.1l.4-.3M180.6 196.2v2.5M180.9 197.2l.8 1.5M181.7 196.2l-1.1 1.4M182.6 197.3h.6M182.9 193.4h2.2"/>
<path d="M182.9 189.8l.7-.7 .4-.7v5M183.5 196.2h-.9v2.5h.9M184.4 196.2h.5a1.49 1.49 0 0 1 0 2.5h-.5zM220.2 190.8h1.7M222.6 188.4h-2.4v5M223.8 193.4l1.6-5 1.7 5M224.2 192h2.4M228.8 188.4h1.6a1.21 1.21 0 0 1 1 1.2 1.21 1.21 0 0 1-1 1.2 1.33 1.33 0 0 1 1.3 1.2 1.33 1.33 0 0 1-1 1.4h-1.9zM228.8 190.8h1.6M233.8 191h1.9a1.36 1.36 0 0 0 1-1.3 1.36 1.36 0 0 0-1-1.3h-1.9v5M235 191l1.6 2.4M238.8 188.4v5"/>
<path d="M244 188.9a1.73 1.73 0 0 0-2.9 .7 3.2 3.2 0 0 0 .8 3.5 1.76 1.76 0 0 0 2.1-.2M245.4 193.4l1.7-5 1.7 5M245.9 192h2.4M249.7 188.4h2.9M251.1 188.4v5M254.2 188.4v5M255.5 196.2h1.4l-.9 2.5M256.6 189.1a1.68 1.68 0 0 1 1.9-.7 1.68 1.68 0 0 1 1.2 1.7v1.6a1.67 1.67 0 0 1-1.7 1.8 1.67 1.67 0 0 1-1.6-1.8v-1.6zM259.3 196.3l.2-.1 .6 .1a1.84 1.84 0 0 1-.2 2.4l-.6-.2a2.12 2.12 0 0 1 0-2.2zM261.2 197.3h.7M262.2 196.2h-1v2.5M264.3 196.2h1.3l-.8 2.5"/>
<path d="M264.7 188.4v5l-2.8-5v5"/>
</g>
<path d="M273 192.3l1.6-5 1.7 5M273.4 190.8h2.4M278.9 187l-1.2 3.6h3.1M280.1 188.9v3.4" fill="none" stroke="#00007f" stroke-width="1"/>
<g fill="none" stroke="#00f" stroke-width=".21">
<path d="M108.6 137.4h.7a.73 .73 0 0 0 .4-.6 .73 .73 0 0 0-.4-.7h-.7v2.5M110.6 137.4h.7a.73 .73 0 0 0 .4-.6 .73 .73 0 0 0-.4-.7h-.7v2.5M111.1 137.4l.6 1.2M112.8 136.2l.2-.1 .5 .1a1.85 1.85 0 0 1-.2 2.4l-.5-.1a2.13 2.13 0 0 1 0-2.3zM115.2 136.1v1.8a.68 .68 0 0 1-.7 .7M116.2 137.3h.7M117.1 136.1h-.9v2.5h.9M119.1 136.4a.64 .64 0 0 0-.6-.3 .64 .64 0 0 0-.5 .6l-.1 .8a.94 .94 0 0 0 .9 1.1l.3-.2M119.7 136.1h1.2M120.3 136.1v2.5M108.6 145.1h.5a1.49 1.49 0 0 1 0 2.5h-.5zM109.7 154.4a.64 .64 0 0 0-.7-.3 .64 .64 0 0 0-.4 .6l-.1 .8a.94 .94 0 0 0 .8 1.1l.4-.2"/>
<path d="M110.6 146.4h.7a.73 .73 0 0 0 .4-.6 .73 .73 0 0 0-.4-.7h-.7v2.5M110.6 154.1v2.5M110.6 155.3h1.1M111.1 146.4l.6 1.2M111.7 154.1v2.5M112.7 154.1v2.5M113 155.2l.8 1.4M113.7 145.1v2.5l-1.1-2.5v2.5M113.8 154.1l-1.1 1.4M108.6 174.6v-2.5l.6 1.8 .7-1.8v2.5M108.6 164.3h.6M109.5 163.1h-.9v2.5h.9"/>
<path d="M110.9 173.3h.6M111.5 163.1v2.5l-1.1-2.5v2.5M111.8 172.1h-.9v2.5M112.6 173.4h.7a.73 .73 0 0 0 .4-.6 .73 .73 0 0 0-.4-.7h-.7v2.5M113.1 173.4l.6 1.2M113.5 163.2a.66 .66 0 0 0-1 .5l-.1 .8a.94 .94 0 0 0 .8 1.1l.4-.2v-.9h-.4M115.7 165.6l.7-2.5 .7 2.5M115.9 164.9h1M117.3 174.6l.7-2.5 .7 2.5M117.5 173.9h1M117.7 164.4h.8a.73 .73 0 0 0 .4-.6 .73 .73 0 0 0-.4-.7h-.8v2.5M119.3 173.4h.8a.73 .73 0 0 0 .4-.6 .73 .73 0 0 0-.4-.7h-.8v2.5"/>
<path d="M119.7 164.4h.8a.73 .73 0 0 0 .4-.6 .73 .73 0 0 0-.4-.7h-.8v2.5M121.3 173.4h.8a.73 .73 0 0 0 .4-.6 .73 .73 0 0 0-.4-.7h-.8v2.5M108.5 197.3h.5M109.2 196.2h-.7v2.5M109.6 181.2l-.7-.1-.3 .3-.1 .4a1 1 0 0 0 .9 .7l.2 .4-.2 .6-.2 .1-.7-.1M109.7 196.2v2.5M110.5 196.2v2.5h.7M110.5 181.1v2.5M110.5 182.3h1.1M111.6 181.1v2.5M111.7 197.3h.5M112.4 196.2h-.7v2.5h.7"/>
<path d="M112.6 182.3h.6M113.5 181.1h-.9v2.5h.9M113.9 196.2v2.5l-.9-2.5v2.5M114.4 182.3h.7M114.4 198.7l.5-2.5 .5 2.5M114.5 197.9h.7M115.3 181.1h-.9v2.5h.9M115.9 198.7v-2.5l.5 1.7 .5-1.7v2.5M115.9 181.1h1.2M116.5 181.1v2.5M117.6 197.3h.5M118.3 196.2h-.7v2.5h.7"/>
<path d="M119.2 182.4h.8a.73 .73 0 0 0 .4-.6 .73 .73 0 0 0-.4-.7h-.8v2.5M121 183.6l.6-2.5 .7 2.5M121.1 182.9h1M122.7 181.1h1.1M123.2 181.1v2.5M124.5 182.3h1.1M124.5 181.1v2.5M125.6 181.1v2.5M148.3 196.2l.7 2.5 .6-2.5M149.6 181.2a.66 .66 0 0 0-1 .5l-.1 .8a.94 .94 0 0 0 .8 1.1l.4-.2v-.9h-.4M150 198.7l.7-2.5 .6 2.5M150.2 197.9h.9"/>
<path d="M150.6 181.1v2.5M151.2 181.1h1.2M151.8 181.1v2.5M152 197.5h.8a.73 .73 0 0 0 .4-.7 .73 .73 0 0 0-.4-.6h-.8v2.5M152.5 197.5l.6 1.2M154 196.2v2.5M154.6 182.3h1.1M154.6 181.1v2.5M154.7 198.7l.6-2.5 .7 2.5M154.9 197.9h.9M155.7 181.1v2.5M156.4 183.6l.7-2.5 .6 2.5"/>
<path d="M156.6 182.9h.9M157.8 196.2v2.5l-1.1-2.5v2.5M158.5 196.2h1.1M159.1 196.2v2.5M159.4 181.2l-.7-.1-.3 .3-.1 .4a1 1 0 0 0 .9 .7l.2 .4-.2 .6-.1 .1-.8-.1M160.3 182.3h1.1M160.3 181.1v2.5M161.4 181.1v2.5M188.6 181.1h.5a1.49 1.49 0 0 1 0 2.5h-.5zM188.6 197.5h.7a.73 .73 0 0 0 .4-.7 .73 .73 0 0 0-.4-.6h-.7v2.5M189.1 197.5l.6 1.2M190.6 197.3h.6"/>
<path d="M190.6 182.4h.7a.73 .73 0 0 0 .4-.6 .73 .73 0 0 0-.4-.7h-.7v2.5M191.1 182.4l.6 1.2M191.5 196.2h-.9v2.5h.9M192.1 196.2l.7 2.5 .6-2.5M192.3 183.6l.7-2.5 .6 2.5M192.5 182.9h.9M194.1 196.2v2.5M194.1 181.1l.5 2.5 .4-1.8 .3 1.8 .5-2.5M196.1 196.3l-.8-.1-.2 .2-.1 .5a.99 .99 0 0 0 .9 .7l.2 .3-.2 .6-.2 .2-.7-.2M196.6 181.1v2.5M197 196.2v2.5M198.1 196.3l.2-.1 .6 .1a1.85 1.85 0 0 1-.2 2.4l-.6-.2a2.11 2.11 0 0 1 0-2.2z"/>
<path d="M198.7 181.1v2.5l-1.2-2.5v2.5M200.7 181.2a.66 .66 0 0 0-1.1 .5l-.1 .8a.94 .94 0 0 0 .9 1.1l.4-.2v-.9h-.4M201.1 196.2v2.5l-1.1-2.5v2.5M204.3 181.1v2.5l-1.2-2.5v2.5M205.3 182.1l.2-.1a.55 .55 0 0 1 .7 .4v.7a.52 .52 0 0 1-.5 .5 .52 .52 0 0 1-.6-.5v-.7zM229.6 196.3l-.7-.1-.3 .2-.1 .5a.99 .99 0 0 0 .9 .7l.2 .3-.2 .6-.2 .2-.7-.2M230.5 197.3h1.1M230.5 196.2v2.5M231.6 196.2v2.5M232.6 197.3h.6M233.5 196.2h-.9v2.5h.9M234.4 197.3h.7"/>
<path d="M235.3 196.2h-.9v2.5h.9M235.9 196.2h1.2M236.5 196.2v2.5"/>
</g>
<g font-size="6.7" fill="#fff">
<text x="221.9" y="194">FABRICATION</text>
<text x="273" y="192.5">A4</text>
</g>
<g font-size="5.3" fill="#fff">
<text x="22" y="26.5">FIC-100A FABRICATION DOCUMENT</text>
<text x="163.5" y="194">ec904e1</text>
</g>
<text font-size="4.7" fill="#fff" x="205.8" y="171.8">FIC-100A</text>
<text font-size="4.3" fill="#fff" x="121" y="47.5">L2 (Sig, GND) (SCALE 1:1)</text>
<g font-size="4" fill="#fff">
<text x="126.7" y="143">FLUKE IR</text>
<text x="126.7" y="152">R. HICKS</text>
</g>
<text font-size="3.3" fill="#fff" x="108.6" y="154.3">THIS DESIGN AND/OR DRAWING IS THE PROPERTY OF RYAN DYNAMICSAND SHALL NOTBE REPRODUCED WITHOUT A</text>
<g font-size="2.7" fill="#fff">
<text x="108" y="138.5">PROJECT</text>
<text x="108" y="147.5">DRN</text>
<text x="108" y="156.5">CHK</text>
<text x="108" y="165.5">ENG APP</text>
<text x="108" y="174.5">MFR APP</text>
<text x="108" y="183.5">SHEET PATH</text>
<text x="148" y="183.5">GIT HASH</text>
<text x="188" y="183.5">DRAWING No</text>
<text x="148" y="198.8">VARIANT</text>
<text x="174.8" y="198.8">CHECKED</text>
<text x="188" y="198.8">REVISION</text>
<text x="228" y="198.8">SHEET</text>
<text x="256.4" y="198.8">7 OF 7</text>
</g>
<g font-size="2" fill="#fff">
<text x="108" y="152">2026-04-24</text>
<text x="108" y="198.8">FILENAME</text>
</g>
<g font-size="1.7" fill="#fff">
<text x="40" y="6.6">1</text>
<text x="90" y="6.6">2</text>
<text x="140" y="6.6">3</text>
<text x="190" y="6.6">4</text>
<text x="240" y="6.6">5</text>
<text x="290" y="6.6">6</text>
<text x="15.5" y="30.6">A</text>
<text x="290.5" y="30.6">A</text>
<text x="15.5" y="80.6">B</text>
<text x="290.5" y="80.6">B</text>
<text x="15.5" y="130.6">C</text>
<text x="290.5" y="130.6">C</text>
<text x="15.5" y="180.6">D</text>
<text x="290.5" y="180.6">D</text>
<text x="40" y="204.7">1</text>
<text x="90" y="204.7">2</text>
<text x="140" y="204.7">3</text>
<text x="190" y="204.7">4</text>
<text x="240" y="204.7">5</text>
<text x="290" y="204.7">6</text>
</g>
<g font-size="1.3" fill="#fff">
<text x="158.3" y="80">2</text>
<text x="131.6" y="198.5">FIC-100A.kicad_pcb</text>
</g>
</svg>
